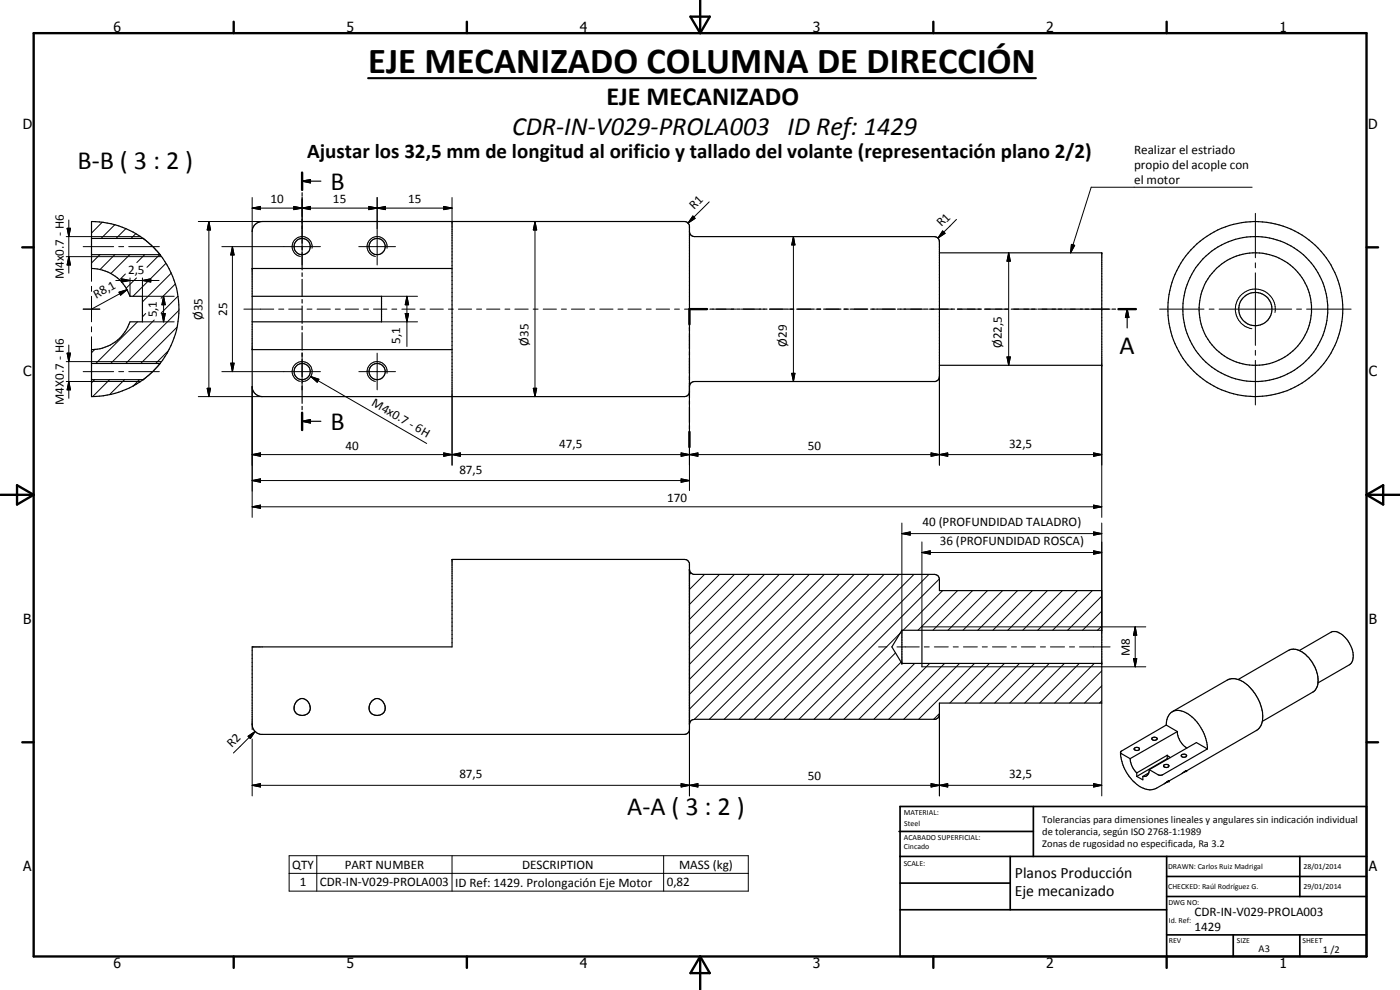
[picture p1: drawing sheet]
<svg xmlns="http://www.w3.org/2000/svg" width="420mm" height="297mm" viewBox="0 0 420 297" stroke-linecap="round" stroke-linejoin="round" font-family="sans-serif">
<g fill="none" stroke="#000" stroke-width=".35">
<path d="M90.7 54.4l2.5-.5v1zM90.7 51.8v5.2M90.7 57.8v1.1M90.7 59.8v5.2M90.7 54.4h5.6M27.5 76.4h20.5M27.5 71.5h15.5M43 71.5a26.4 26.4 0 0 0-15.5-5v14.1a12.4 12.4 0 0 1 11.5 8.3h3.7v7.7h-3.7a12.2 12.2 0 0 1-11.5 8.3v14.1a26.4 26.4 0 0 0 15.5-5.1M43 71.5l2.9 2.5 2.1 2.4M48 76.4a26.3 26.3 0 0 1 0 32.7M90.7 65.8v1.1M90.7 67.8v5.2"/>
<path d="M90.7 73.9v1M90.7 75.8v5.2M135.7 66.5v52.5M206.9 69.5a1.52 1.52 0 0 0 1.5 1.5h72a1.45 1.45 0 0 1 1.5 1.5v40.5l-.2 .8-.4 .4-.6 .3h-72.3a1.52 1.52 0 0 0-1.5 1.5M281.9 75.9h48.8v33.7h-48.8M75.7 80.6h60M75.7 88.9h38.8v7.7h-38.8M90.7 81.9v1M90.7 83.8v5.2M90.7 89.9v1M90.7 91.8v5.2M90.7 97.9v1"/>
<path d="M90.7 99.8v5.2M206.9 92.8h5.3M213.1 92.8h1M215 92.8h5.2M221.1 92.8h1.1M223 92.8h5.2M229.1 92.8h1.1M231 92.8h5.3M237.2 92.8h1M239.1 92.8h5.3M245.2 92.8h1.1M247.2 92.8h5.2"/>
<path d="M253.3 92.8h1M255.2 92.8h5.2M261.3 92.8h1.1M263.2 92.8h5.3M269.4 92.8h1M271.3 92.8h5.3M277.4 92.8h1.1M279.3 92.8h5.3M285.4 92.8h1.1M287.4 92.8h5.2M293.5 92.8h1M295.4 92.8h5.3"/>
<path d="M301.5 92.8h1.1M303.5 92.8h5.2M309.6 92.8h1M311.5 92.8h5.3M317.7 92.8h1M319.6 92.8h5.2M325.7 92.8h1M327.6 92.8h5.3M333.7 92.8h1.1M335.6 92.8h5.3M338.3 92.8l.5 2.4h-1zM338.3 92.8v5.6"/>
<path d="M27.5 109.1h20.5M27.5 113.9h15.5M48 109.1l-2.3 2.5-2.7 2.3M75.7 104.9h60M90.7 105.9v1M90.7 107.8v5.2M90.7 113.9v1M90.7 115.8v5.2M206.9 117.8l-.6 .9-.9 .3h-126.7a3 3 0 0 1-3-3v-46.5a3 3 0 0 1 3-3l127.3 .1 .9 1.1v51.7M90.7 126.4l2.5-.5v1zM90.7 121.9v1M90.7 123.8v5.2"/>
<path d="M90.7 126.4h5.6M206.9 120.3v1M206.9 122.2v4.6M206.9 127.7v1M206.9 129.6v4.6M206.9 170.9l.4 1 .8 .4h72.3a1.45 1.45 0 0 1 1.5 1.6v3.3h48.8v33.7h-48.8v3.7l-.4 .8-.8 .4h-72.3a1.52 1.52 0 0 0-1.5 1.5M75.7 194.1h60v-26.2h69.7a1.51 1.51 0 0 1 1.5 1.1v50.1l-.9 1.1-127.7 .1a3.1 3.1 0 0 1-2.6-3zM270.7 199.1h60M270.7 189.1l-3 5 3 5M270.7 189.1h60M270.7 189.1v10M276.7 188.1v12"/>
<path d="M389.9 195.2l9.5-5.5a3.2 3.2 0 0 1 3.6 .9 7.4 7.4 0 0 1 2.7 8.2l-.8 .7-9.3 5.4M89.2 210.2a2.44 2.44 0 0 1 2.6-.2 2.44 2.44 0 0 1 1.3 2.3 2.47 2.47 0 0 1-3.6 2.1 2.47 2.47 0 0 1-.3-4.2zM111.7 210.2a2.45 2.45 0 0 1 2.8-.1 2.45 2.45 0 0 1 1.1 2.6 2.48 2.48 0 0 1-3.8 1.6 2.48 2.48 0 0 1-.1-4.1zM350 217.6a3.7 3.7 0 0 1 3.7-4.5 11.4 11.4 0 0 1 8.2 8.4l.5 3.2M350 217.6l-13.5 7.8a1.2 1.2 0 0 0-.2 1.4 12.7 12.7 0 0 0 7.2 9.8l1.4 .4 1.4-.2 4.5-2.5-.9 .5M350 217.6l3.3 1.9M351.8 213.5l16.4-9.4a5.8 5.8 0 0 1 6.5 1.7 12.3 12.3 0 0 1 3.9 11.5l-.6 1-.8 .8-21.4 12.3M353.3 219.5l-14.1 8.1M353.3 219.5a6.2 6.2 0 0 0 2.9 5M371.6 203.9l15.1-8.7 1.4-.4a5.1 5.1 0 0 1 3.7 1.6 12.1 12.1 0 0 1 3.6 6.3 4.5 4.5 0 0 1-1.5 5l-15.1 8.8M336.3 225.8l2.9 1.8M339.2 227.6a6.5 6.5 0 0 0 2 4.3"/>
<path d="M340.4 224.6a.92 .92 0 0 1 1.6 .2 .86 .86 0 0 1-.9 .4 .86 .86 0 0 1-.7-.6zM341.2 233l1.8 1v-1M341.2 231.9v1.1M344.8 231.9l-.7 .9-1.1 .2M344.8 231.9l-1.8 1.1M344.9 230.9l-.1 1M345.8 221.4a1.1 1.1 0 0 1 1.5 .2 .81 .81 0 0 1-.8 .6 .81 .81 0 0 1-.8-.7zM349.3 229.5a.92 .92 0 0 1 1.5 .4 .86 .86 0 0 1-.8 .4 .86 .86 0 0 1-.8-.6zM350.3 227.6l.2 .2M350.3 227.6l-9.1 5.4M350.3 226.6v1M350.3 226.6l-9.1 5.3"/>
<path d="M350.3 226.6l.9 .7M354.6 226.5a.83 .83 0 0 1 .9-.2 .83 .83 0 0 1 .6 .6 .86 .86 0 0 1-.9 .4 .86 .86 0 0 1-.7-.7zM355.2 231.8l-4.6 2.7M355.5 231.5l-.3 .3M355.6 231.6l-.4 .2M355.9 231.4l.2-.2-.6 .3M355.9 231.4l-.3 .2M362.4 224.7l-13.6 7.8h-1.1l-2.8-1.6M362.4 224.7l-3.3-1.9-14.2 8.1"/>
<circle cx="90.7" cy="74" r="2.44"/>
<circle cx="113.2" cy="74" r="2.44"/>
<circle cx="376.7" cy="92.7" r="21.7"/>
<circle cx="376.7" cy="92.7" r="16.9"/>
<circle cx="376.7" cy="92.7" r="26.2"/>
<circle cx="376.8" cy="92.8" r="5"/>
<circle cx="90.7" cy="111.5" r="2.43"/>
<circle cx="113.2" cy="111.5" r="2.44"/>
</g>
<g fill="#000">
<circle cx="48" cy="76.4" r=".18"/>
<circle cx="206.9" cy="68" r=".18"/>
<circle cx="330.7" cy="75.9" r=".18"/>
<circle cx="206.9" cy="117.5" r=".18"/>
<circle cx="330.7" cy="109.6" r=".18"/>
<circle cx="206.9" cy="170.9" r=".18"/>
<circle cx="270.7" cy="199.1" r=".18"/>
<circle cx="330.7" cy="199.1" r=".18"/>
<circle cx="350.8" cy="234.3" r=".18"/>
<circle cx="356.1" cy="231.2" r=".18"/>
</g>
<g fill="none" stroke="#000" stroke-width=".3">
<path d="M75.7 59.3v10.2M90.7 59.3v20.2M113.2 59.3v20.2M135.7 59.3v7.2M375.8 56.2h-48.3l-6.2 19.7M19.9 71h22.3M19.9 77h28.6M20.1 68.5h1.1l-.6 2.5zM20.6 77l.6 2.5h-1.1zM20.6 66v16M25 74h9.1M27.5 78.1v6.3"/>
<path d="M30 76.4l-2.5 2.5M30.7 66.7l-3.2 3.2M34.4 76.4l-4.4 4.5M34.4 67.4l-4.1 4.1M35.6 74h1.5M37.7 68.6l-2.9 2.9M38.6 74h9.2M38.9 76.4l-5.6 5.7M40.7 70.1l-1.4 1.4M43.4 76.4l-2.3 2.4M47.9 76.4l-3.8 3.8M49.8 79l-9.9 9.9"/>
<path d="M59.5 66.5h19.2M62.7 66.5l.5 2.5h-1zM62.7 66.5v52.5M66.6 74h29.6M69.8 74l.5 2.5h-1.1zM69.8 74v37.5M75.7 62.4l2.5-.5v1zM75.7 62.4h60M88.2 61.9l2.5 .5-2.5 .5zM90.7 62.4l2.5-.5v1zM93.6 74.5a3 3 0 0 0-2.4-3.5 3 3 0 0 0-3.5 2.5 3 3 0 0 0 2.5 3.5M107.7 74h11"/>
<path d="M110.7 61.9l2.5 .5-2.5 .5zM113.2 62.4l2.5-.5v1zM116.2 74.5a3 3 0 0 0-2.5-3.5 3 3 0 0 0-3.5 2.5 3 3 0 0 0 2.5 3.5M133.2 61.9l2.5 .5-2.5 .5zM160.6 66.5l.5 2.5h-1zM160.6 66.5v52.5M207.9 64.8l.7 .7-2.1 1.4zM212.8 60.6l-6.3 6.3M238.1 71l.5 2.5h-1zM238.1 71v43.5M282.9 69.3l.7 .7-2.1 1.4zM287.1 65.8l-5.6 5.6"/>
<path d="M302.7 75.9l.5 2.5h-1zM302.7 75.9v33.7M321.6 73.3l.9 .3-1.2 2.3zM376.8 64v13.3M376.8 78.9v1.4M25 92.8h5M27.5 92.8h.1M27.5 85.9v1.5M27.5 88.9v7.7M27.5 98v1.6M34.7 84.2h13M35.7 87.7l2.4-.8-1.9 1.7z"/>
<path d="M36.5 83.7l2.5 .5-2.5 .4zM37.6 82.2l-1.8 1.8M38.1 86.9l-10.6 5.9M39 83.4v5.5M41 83.4l-3.2 3.1M41.3 96.6l-12.5 12.5M42.7 84.2l2.5-.5v.9zM42.7 83.4v5.5h9.6M42.7 96.6h9.6M43.7 94.1l-1 1M43.7 89.6l-1 1M46.3 96l-13.1 13.1"/>
<path d="M48.6 94.1h1l-.5 2.5zM49.1 88.9l.5 2.5h-1zM49.1 88.9v7.7M51.4 82l-7.6 7.5M52.6 85.2l-4.3 4.3M53.1 98.2l-10.9 10.9M53.4 88.9l-5.1 5.1M53.7 93.1l-16 16M73.2 92.8h9M83.6 92.8h1.6M86.6 92.8h4M92.1 92.8h1.5"/>
<path d="M95.2 92.8h3.9M100.6 92.8h1.5M103.6 92.8h4M109.1 92.8h1.5M112.1 92.8h4M114.5 88.9h10.8M114.5 96.6h10.8M117.6 92.8h1.5M120.6 92.8h4M121.6 94.1h1l-.5 2.5zM122.1 88.9l.5 2.5h-1zM122.1 88.9v15.1"/>
<path d="M126.1 92.8h1.5M129.1 92.8h3.9M134.6 92.8h1.4M137.6 92.8h4M143 92.8h1.6M146 92.8h4M151.5 92.8h1.5M154.5 92.8h4M160 92.8h1.5M163 92.8h4M168.5 92.8h1.5M171.5 92.8h4"/>
<path d="M177 92.8h1.5M180 92.8h4M185.5 92.8h1.5M188.5 92.8h3.9M194 92.8h1.4M196.9 92.8h4M202.4 92.8h1.5M205.4 92.8h4M210.9 92.8h1.5M213.9 92.8h4M219.4 92.8h1.5M222.4 92.8h4"/>
<path d="M227.9 92.8h1.5M230.9 92.8h4M236.4 92.8h1.5M239.3 92.8h4.1M244.8 92.8h1.5M247.9 92.8h3.9M253.3 92.8h1.5M256.3 92.8h4M261.8 92.8h1.5M264.8 92.8h4M270.3 92.8h1.5M273.3 92.8h4"/>
<path d="M278.8 92.8h1.5M281.8 92.8h4M287.3 92.8h1.4M290.3 92.8h3.9M295.7 92.8h1.6M298.7 92.8h4M304.2 92.8h1.5M307.2 92.8h4M312.7 92.8h1.5M315.7 92.8h4M321.2 92.8h1.5M324.2 92.8h9"/>
<path d="M348 92.8h13.3M362.9 92.8h1.5M365.9 92.8h21.7M376.8 81.9v21.7M382.6 93.8a6 6 0 0 0-4.8-7 6 6 0 0 0-7 4.9 6 6 0 0 0 4.9 6.9M389.1 92.8h1.5M392.1 92.8h13.4M19.9 108.5h28.6M19.9 114.5h22.3M20.1 106h1.1l-.6 2.5zM20.6 114.5l.6 2.5h-1.1zM20.6 103.5v16"/>
<path d="M25 111.5h9.1M27.5 101v6.4M28.4 113.9l-.9 1M28.5 104.8l-1 1M32.9 113.9l-5.1 5.1M35.6 111.5h1.5M37.4 113.9l-4.5 4.5M38.6 111.5h9.2M41.9 113.9l-1.9 1.9M50.4 105.3l-3.7 3.8M59.5 119h19.2M62.2 116.5h1l-.5 2.5z"/>
<path d="M66.6 111.5h29.6M69.2 109h1.1l-.5 2.5zM75.7 116v39.2M90.2 114.4a2.99 2.99 0 0 1-2-4.7 2.99 2.99 0 0 1 5.1 .4 2.99 2.99 0 0 1-2.5 4.4M90.7 106v11M93.3 113l2.4 .8-.5 .9zM93.3 113l34.7 20.1M107.7 111.5h11M113.2 106v11M116.2 112a3 3 0 0 0-2.5-3.5 3 3 0 0 0-3.5 2.4 3 3 0 0 0 2.5 3.5M135.7 119v20.6M160.1 116.5h1l-.5 2.5z"/>
<path d="M206.9 117.5v29.7M237.6 112h1l-.5 2.5zM281.9 113v26.6M302.2 107.1h1l-.5 2.5zM330.7 109.6v45.6M376.8 105.1v1.5M376.8 108.1v13.4M75.7 136.4l2.5-.5v1zM75.7 136.4h255M133.2 135.9l2.5 .5-2.5 .5zM133.2 135.9l5 1v-1l-5 1zM135.7 136.4l2.5-.5v1z"/>
<path d="M204.4 135.9l2.5 .5-2.5 .5zM206.9 136.4l2.6-.5v1zM279.4 135.9l2.5 .5-2.5 .5zM279.4 135.9l5 1v-1l-5 1zM281.9 136.4l2.5-.5v1zM328.2 135.9l2.5 .5-2.5 .5zM75.7 144.2l2.5-.5v1zM75.7 152.1l2.5-.5v.9zM75.7 144.2h131.2M75.7 152.1h255M204.4 143.7l2.5 .5-2.5 .5zM270.7 156.9v32.2"/>
<path d="M328.2 151.6l2.5 .5-2.5 .4zM328.2 159.6l2.5 .5-2.5 .5zM330.7 156.9v32.2M207.4 171.9l-.5 .5M211.4 172.3l-4.5 4.6M215.9 172.3l-9 9.1M220.4 172.3l-13.5 13.5M224.9 172.3l-18 18M229.4 172.3l-22.5 22.5M233.9 172.3l-27 27M238.4 172.3l-31.5 31.5M242.9 172.3l-36 36"/>
<path d="M247.4 172.3l-40.5 40.5M251.9 172.3l-43.5 43.6M256.4 172.3l-43.5 43.5M260.8 172.3l-43.5 43.5M265.3 172.3l-43.5 43.5M269.8 172.3l-43.5 43.5M270.7 160.1l2.5-.5v1zM270.7 160.1h60M274.3 172.3l-43.5 43.5M276.7 165.8l2.5-.5v1zM276.7 162.6v25.5h67.2M276.7 165.8h54"/>
<path d="M278.8 172.3l-43.5 43.5M281.9 173.7l-42.1 42.1M282.9 177.2l-11.9 11.9M287.4 177.2l-11.9 11.9M291.9 177.2l-11.9 11.9M296.4 177.2l-11.9 11.9M300.9 177.2l-11.9 11.9M305.4 177.2l-12 11.9M309.8 177.2l-11.8 11.9M314.4 177.2l-11.9 11.9M318.8 177.2l-11.9 11.9M323.3 177.2l-11.9 11.9"/>
<path d="M327.8 177.2l-11.9 11.9M328.2 165.3l2.5 .5-2.5 .5zM330.7 178.9l-10.3 10.2M263.7 194.1h2.5M268.8 195.9l-20 19.9M269.2 194.1h6.7M270.2 190l-25.9 25.8M270.4 198.7l-17.1 17.1M274.5 199.1l-16.7 16.7M277.4 194.1h1.5M279 199.1l-16.8 16.7M280.4 194.1h4.2"/>
<path d="M283.5 199.1l-16.8 16.7M286.1 194.1h1.5M288 199.1l-16.8 16.7M289.1 194.1h4.2M292.5 199.1l-16.8 16.7M294.8 194.1h1.5M297 199.1l-11.9 11.8M297.8 194.1h4.2M301.4 199.1l-11.8 11.8M303.6 194.1h1.4M306 199.1l-11.9 11.8M306.5 194.1h4.3"/>
<path d="M310.5 199.1l-12 11.8M312.2 194.1h1.6M314.9 199.1l-11.8 11.8M315.2 194.1h4.3M319.4 199.1l-11.9 11.8M321 194.1h1.5M323.9 199.1l-11.9 11.8M324 194.1h9.2M328.4 199.1l-11.9 11.8M330.7 187.8l-1.3 1.3M330.7 183.3l-5.8 5.8M340.2 197.6h1l-.5 2.5z"/>
<path d="M340.7 188.1l.5 2.5h-1zM340.7 188.1v12M75.7 217.3v1.6M76.6 219.5l-6.5 6.4M206.9 218.9v19.9M207 217.3h-.1M276.7 200.1h67.2M281.9 214.1l-1.7 1.7M281.9 214.3v24.5M330.7 210.3l-.7 .6M330.7 205.8l-5.2 5.1M330.7 201.3l-9.7 9.6"/>
<path d="M330.7 210.9v27.9M74.5 220.9l2.1-1.4-1.5 2.1zM75.7 235.6l2.5-.5v1zM75.7 221.7v17.1M75.7 235.6h255M204.4 235.1l2.5 .5-2.5 .5zM206.9 235.6l2.6-.5v1zM279.4 235.1l2.5 .5-2.5 .5zM279.4 235.1v1l5-1v1zM281.9 235.6l2.5-.5v1zM328.2 235.1l2.5 .5-2.5 .5zM86.8 256.8h137.8v10.6h-137.8z"/>
<path d="M95.1 256.8v10.6M135.7 256.8v10.6M199.2 256.8v10.6M86.8 262h137.8"/>
</g>
<g fill="none" stroke="#000" stroke-width=".71">
<path d="M10.1 9.9h400v277.1h-400zM70.1 6.5v3.4M140.1 6.5v3.4M207.2 5h5.8l-2.9 4.9zM210.1 0v9.9M280.1 6.5v3.4M350.1 6.5v3.4M90.7 51.8v5.2M6.7 74.2h3.4M410.1 74.2h3.5M212.2 92.8h-5.3v4.5M335.6 92.8h5.3"/>
<path d="M90.7 123.8v5.2M206.9 129.6v4.6M.1 148.5h10M5.1 145.6l5 2.9-5 2.9zM410.1 148.5h10M410.1 148.5l5-2.9v5.8zM6.7 222.7h3.4M410.1 222.7h3.5M70.1 287v3.4M140.1 287v3.4M210.1 287v10M210.1 287l2.9 5h-5.8z"/>
<path d="M280.1 287v3.4M350.1 287v3.4"/>
</g>
<g fill="none" stroke="#000" stroke-width=".51">
<path d="M269.8 249.5h40.3M270.1 242h140v45h-140zM270.1 257h140M303.2 257v16M310.1 242v15M350.1 257v30M390.1 257v12M270.1 265h33.1M270.1 273h80M350.1 269h60M350.1 263h60M350.1 280.5h60"/>
<path d="M370.1 280.5v6.5M390.1 280.5v6.5"/>
</g>
<g fill="#000">
<path d="M90.7 54.4l2.5-.5v1zM20.1 68.5h1.1l-.6 2.5zM20.6 77l.6 2.5h-1.1zM62.7 66.5l.5 2.5h-1zM69.8 74l.5 2.5h-1.1zM75.7 62.4l2.5-.5v1zM88.2 61.9l2.5 .5-2.5 .5zM90.7 62.4l2.5-.5v1zM110.7 61.9l2.5 .5-2.5 .5zM113.2 62.4l2.5-.5v1zM133.2 61.9l2.5 .5-2.5 .5zM160.6 66.5l.5 2.5h-1z"/>
<path d="M207.9 64.8l.7 .7-2.1 1.4zM238.1 71l.5 2.5h-1zM282.9 69.3l.7 .7-2.1 1.4zM302.7 75.9l.5 2.5h-1zM321.6 73.3l.9 .3-1.2 2.3zM35.7 87.7l2.4-.8-1.9 1.7zM36.5 83.7l2.5 .5-2.5 .4zM42.7 84.2l2.5-.5v.9zM48.6 94.1h1l-.5 2.5zM49.1 88.9l.5 2.5h-1zM121.6 94.1h1l-.5 2.5zM122.1 88.9l.5 2.5h-1z"/>
<path d="M338.3 92.8l.5 2.4h-1zM20.1 106h1.1l-.6 2.5zM20.6 114.5l.6 2.5h-1.1zM62.2 116.5h1l-.5 2.5zM69.2 109h1.1l-.5 2.5zM93.3 113l2.4 .8-.5 .9zM160.1 116.5h1l-.5 2.5zM237.6 112h1l-.5 2.5zM302.2 107.1h1l-.5 2.5zM75.7 136.4l2.5-.5v1zM90.7 126.4l2.5-.5v1zM133.2 135.9l2.5 .5-2.5 .5z"/>
<path d="M135.7 136.4l2.5-.5v1zM204.4 135.9l2.5 .5-2.5 .5zM206.9 136.4l2.6-.5v1zM279.4 135.9l2.5 .5-2.5 .5zM281.9 136.4l2.5-.5v1zM328.2 135.9l2.5 .5-2.5 .5zM75.7 144.2l2.5-.5v1zM75.7 152.1l2.5-.5v.9zM204.4 143.7l2.5 .5-2.5 .5zM270.7 160.1l2.5-.5v1zM328.2 151.6l2.5 .5-2.5 .4zM276.7 165.8l2.5-.5v1z"/>
<path d="M328.2 165.3l2.5 .5-2.5 .5zM328.2 159.6l2.5 .5-2.5 .5zM340.2 197.6h1l-.5 2.5zM340.7 188.1l.5 2.5h-1zM74.5 220.9l2.1-1.4-1.5 2.1zM75.7 235.6l2.5-.5v1zM204.4 235.1l2.5 .5-2.5 .5zM206.9 235.6l2.6-.5v1zM279.4 235.1l2.5 .5-2.5 .5zM281.9 235.6l2.5-.5v1zM328.2 235.1l2.5 .5-2.5 .5z"/>
</g>
<path d="M110.5 23.5h200.4" fill="none" stroke="#000" stroke-width=".63"/>
<text font-size="11" x="110.5" y="21.9">EJE MECANIZADO COLUMNA DE DIRECCIÓN</text>
<g font-size="7.9">
<text x="182" y="31.6">EJE MECANIZADO</text>
<text x="153.7" y="40.6">CDR-IN-V029-PROLA003 ID Ref: 1429</text>
<text x="23.2" y="50.6">B-B ( 3 : 2 )</text>
<text x="99.2" y="56.9">B</text>
<text x="336" y="106.3">A</text>
<text x="99.2" y="128.9">B</text>
<text x="188.2" y="244.5">A-A ( 3 : 2 )</text>
</g>
<text font-size="6.3" x="92.2" y="47.3">Ajustar los 32,5 mm de longitud al orificio y tallado del volante (representación plano 2/2)</text>
<g font-size="4.7">
<text x="304.6" y="263.5">Planos Producción</text>
<text x="304.6" y="268.9">Eje mecanizado</text>
</g>
<g font-size="4.2">
<text x="34" y="9.6">6</text>
<text x="104" y="9.6">5</text>
<text x="174" y="9.6">4</text>
<text x="244" y="9.6">3</text>
<text x="314" y="9.6">2</text>
<text x="384" y="9.6">1</text>
<text x="6.8" y="38.7">D</text>
<text x="410.6" y="38.7">D</text>
<text x="7" y="112.9">C</text>
<text x="410.8" y="112.9">C</text>
<text x="7" y="187.1">B</text>
<text x="410.8" y="187.1">B</text>
<text x="7" y="261.4">A</text>
<text x="410.8" y="261.4">A</text>
<text x="34" y="290.4">6</text>
<text x="104" y="290.4">5</text>
<text x="174" y="290.4">4</text>
<text x="244" y="290.4">3</text>
<text x="314" y="290.4">2</text>
<text x="384" y="290.4">1</text>
</g>
<g font-size="3.9">
<text x="340.3" y="46.1">Realizar el estriado</text>
<text x="340.3" y="50.6">propio del acople con</text>
<text x="340.3" y="55.2">el motor</text>
<text x="81.2" y="60.9">10</text>
<text x="99.9" y="60.9">15</text>
<text x="122.5" y="60.9">15</text>
<text x="208.4" y="62.9" transform="rotate(-45 208.4 62.9)">R1</text>
<text x="282.5" y="68.2" transform="rotate(-45 282.5 68.2)">R1</text>
<text x="19.1" y="83.8" transform="rotate(-90 19.1 83.8)">M4x0.7 - H6</text>
<text x="38.4" y="82.1">2,5</text>
<text x="28.8" y="89.7" transform="rotate(-28 28.8 89.7)">R8,1</text>
<text x="47.1" y="95.2" transform="rotate(-90 47.1 95.2)">5,1</text>
<text x="68.2" y="94.8" transform="rotate(-90 68.2 94.8)">25</text>
<text x="60.7" y="96.1" transform="rotate(-90 60.7 96.1)">Ø35</text>
<text x="120.1" y="103.2" transform="rotate(-90 120.1 103.2)">5,1</text>
<text x="158.6" y="103.7" transform="rotate(-90 158.6 103.7)">Ø35</text>
<text x="236.2" y="104" transform="rotate(-90 236.2 104)">Ø29</text>
<text x="300.6" y="104.4" transform="rotate(-90 300.6 104.4)">Ø22,5</text>
<text x="19.1" y="121.5" transform="rotate(-90 19.1 121.5)">M4X0.7 - H6</text>
<text x="111.3" y="121.6" transform="rotate(30 111.3 121.6)">M4x0.7 - 6H</text>
<text x="103.7" y="134.9">40</text>
<text x="167.8" y="134.4">47,5</text>
<text x="242.4" y="134.9">50</text>
<text x="302.8" y="134.4">32,5</text>
<text x="137.9" y="142.2">87,5</text>
<text x="200.2" y="150.5">170</text>
<text x="276.8" y="157.9">40 (PROFUNDIDAD TALADRO)</text>
<text x="282" y="163.6">36 (PROFUNDIDAD ROSCA)</text>
<text x="339.1" y="196.8" transform="rotate(-90 339.1 196.8)">M8</text>
<text x="69.5" y="224.3" transform="rotate(-45 69.5 224.3)">R2</text>
<text x="137.9" y="233.6">87,5</text>
<text x="302.8" y="233.6">32,5</text>
<text x="242.4" y="234.1">50</text>
<text x="87.7" y="260.7">QTY</text>
<text x="103.5" y="260.6">PART NUMBER</text>
<text x="156.7" y="260.7">DESCRIPTION</text>
<text x="203.8" y="260.8">MASS (kg)</text>
<text x="89.9" y="266">1</text>
<text x="96" y="266">CDR-IN-V029-PROLA003</text>
<text x="136.6" y="266.1">ID Ref: 1429. Prolongación Eje Motor</text>
<text x="200.1" y="266">0,82</text>
<text x="358.5" y="275">CDR-IN-V029-PROLA003</text>
<text x="358.5" y="279.4">1429</text>
</g>
<g font-size="3.1">
<text x="312.7" y="246.8">Tolerancias para dimensiones lineales y angulares sin indicación individual</text>
<text x="312.7" y="250.4">de tolerancia, según ISO 2768-1:1989</text>
<text x="312.7" y="254">Zonas de rugosidad no especificada, Ra 3.2</text>
<text x="377.7" y="285.6">A3</text>
<text x="397" y="285.9">1 /2</text>
</g>
<g font-size="2.4">
<text x="271.2" y="244.4">MATERIAL:</text>
<text x="271.3" y="252">ACABADO SUPERFICIAL:</text>
<text x="271.4" y="247.9">Steel</text>
<text x="271.3" y="254.6">Cincado</text>
<text x="271.2" y="259.7">SCALE:</text>
<text x="350.6" y="260.8">DRAWN: Carlos Ruiz Madrigal</text>
<text x="391.2" y="260.6">28/01/2014</text>
<text x="350.6" y="266.9">CHECKED: Raúl Rodríguez G.</text>
<text x="391.2" y="266.7">29/01/2014</text>
<text x="350.6" y="271.4">DWG NO:</text>
<text x="350.8" y="276.9">Id. Ref:</text>
<text x="350.8" y="282.8">REV</text>
<text x="371.2" y="282.9">SIZE</text>
<text x="390.9" y="282.9">SHEET</text>
</g>
</svg>
